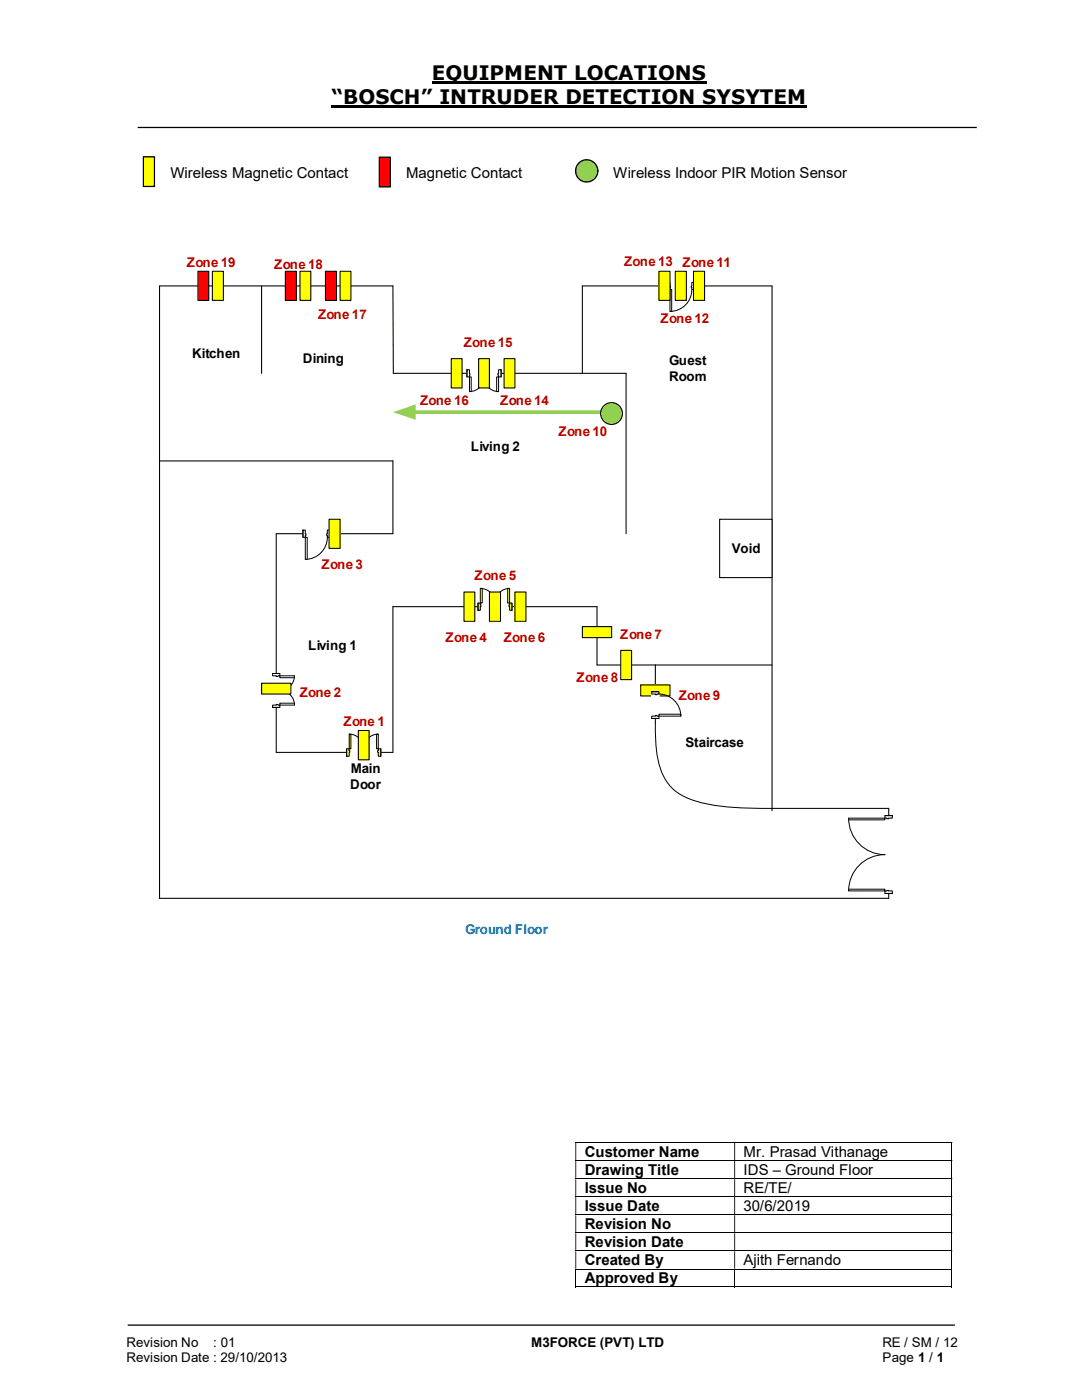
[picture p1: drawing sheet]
<svg xmlns="http://www.w3.org/2000/svg" width="216mm" height="279mm" viewBox="0 0 216 279" stroke-linecap="round" stroke-linejoin="round" font-family="sans-serif">
<path d="M86.2 16.5h54.8M66.2 21.3h94.8" fill="none" stroke="#000" stroke-width=".42"/>
<path d="M27.5 25.4h167.4M25.5 264.5h165" fill="none" stroke="#000" stroke-width=".25"/>
<g fill="none" stroke="#000" stroke-width=".2">
<path d="M114.8 228h75.1M114.8 231.6h75.1M114.8 235.2h75.1M114.8 238.8h75.1M189.9 228.1v3.4M189.9 231.7v3.5M189.9 235.3v3.5M189.9 238.9v3.5M114.8 242.4h75.1M114.8 246h75.1M114.8 249.6h75.1M114.8 253.3h75.1"/>
<path d="M114.8 256.8h31.7M114.9 253.3v3.6M146.6 253.3v3.6M146.7 256.8h43.2M189.9 242.5v3.5M189.9 246.1v3.5M189.9 249.7v3.5M189.9 253.3v3.6"/>
</g>
<g fill="#000">
<path d="M189.9 227.9h.1v.2h-.1zM114.8 228.1h.2v3.4h-.2zM146.5 228.1h.2v3.4h-.2z" fill-rule="evenodd"/>
<path d="M189.9 231.5h.1v.2h-.1zM114.8 231.7h.2v3.5h-.2zM146.5 231.7h.2v3.5h-.2z" fill-rule="evenodd"/>
<path d="M189.9 235.2h.1v.1h-.1zM114.8 235.3h.2v3.5h-.2zM146.5 235.3h.2v3.5h-.2z" fill-rule="evenodd"/>
<path d="M189.9 238.8h.1v.1h-.1zM114.8 238.9h.2v3.5h-.2zM146.5 238.9h.2v3.5h-.2z" fill-rule="evenodd"/>
<path d="M189.9 242.4h.1v.1h-.1zM114.8 242.5h.2v3.5h-.2zM146.5 242.5h.2v3.5h-.2z" fill-rule="evenodd"/>
<path d="M189.9 246h.1v.1h-.1zM114.8 246.1h.2v3.5h-.2zM146.5 246.1h.2v3.5h-.2z" fill-rule="evenodd"/>
<path d="M189.9 249.6h.1v.1h-.1zM114.8 249.7h.2v3.5h-.2zM146.5 249.7h.2v3.5h-.2z" fill-rule="evenodd"/>
</g>
<path d="M189.9 253.2h.1v.1h-.1zM189.9 256.8h.1v.1h-.1z" fill="#000"/>
<path d="M75.7 31.4h2.2v5.9h-2.2z" fill="#f00"/>
<path d="M75.7 31.4h2.2v5.9h-2.2z" fill="none" stroke="#000" stroke-width=".25"/>
<circle cx="117.1" cy="34.1" r="2.23" fill="#92d050"/>
<circle cx="117.1" cy="34.1" r="2.23" fill="none" stroke="#000" stroke-width=".25"/>
<path d="M82.5 82.3h37.4" fill="none" stroke="#92d050" stroke-width=".68"/>
<path d="M78.4 82.3l4.5-1.6v3.1z" fill="#92d050"/>
<path d="M52.2 57.1v17.4M116.2 74.5v-17.4h37.9v104.7M31.8 92h46.6v14.5h-23.3v43.7h23.3v-29.1h40.7v11.6h11.7v11.7M124.9 106.5v-32h-46.4l-.1-17.4h-46.6v122.2h145.5v-18h-23.2" fill="none" stroke="#000" stroke-width=".21"/>
<path d="M130.8 144.4a27.1 27.1 0 0 0 1.1 9.5 9.8 9.8 0 0 0 7.6 6.2 58.6 58.6 0 0 0 14.6 1.2" fill="none" stroke="#000" stroke-width=".2"/>
<path d="M176.5 162.8h1.6v15.5h-1.6z" fill-rule="evenodd" fill="#fff"/>
<path d="M176.5 162.8h1.6v15.5h-1.6z" fill="none" stroke="#fff" stroke-width=".2"/>
<path d="M176.6 162.8v.5h1.5v-.5zM176.6 177.8h1.5v.5h-1.5z" fill-rule="evenodd" fill="#fff"/>
<path d="M177 163.3h-.4v-.5h1.5v.5h-.8M177 177.8h-.4v.5h1.5v-.5h-.8" fill="none" stroke="#000" stroke-width=".2"/>
<path d="M177 163.3v.1h.3v-.1zM177 177.7l.3 .1z" fill-rule="evenodd" fill="#fff"/>
<path d="M169.3 163.3a7.2 7.2 0 0 0 7.3 7.3 7.2 7.2 0 0 0-7.3 7.2M176.6 162.8h1.5M176.6 178.3h1.5M177 163.3v.1h.3v-.1M177 177.8h.3" fill="none" stroke="#000" stroke-width=".2"/>
<path d="M169.3 177.5h7.3v.3h-7.3z" fill="#fff"/>
<path d="M169.3 177.5h7.3v.3h-7.3z" fill="none" stroke="#000" stroke-width=".2"/>
<path d="M169.3 163.3h7.3v.3h-7.3z" fill="#fff"/>
<path d="M169.3 163.3h7.3v.3h-7.3z" fill="none" stroke="#000" stroke-width=".2"/>
<path d="M54.4 134.4h1.5v6.8h-1.5z" fill-rule="evenodd" fill="#fff"/>
<path d="M54.4 134.4h1.5v6.8h-1.5z" fill="none" stroke="#fff" stroke-width=".2"/>
<path d="M54.4 140.7v.5h1.4v-.5zM54.4 134.4h1.4v.5h-1.4z" fill-rule="evenodd" fill="#fff"/>
<path d="M55.1 134.9h-.7v-.5h1.4v.5h-.3M55.1 140.7h-.7v.5h1.4v-.5h-.3" fill="none" stroke="#000" stroke-width=".2"/>
<path d="M55.1 140.6v.1h.4v-.1zM55.1 134.9h.4v.1h-.4z" fill-rule="evenodd" fill="#fff"/>
<path d="M54.4 134.4h1.4M55.1 134.9v.1h.4v-.1M58.8 134.9a2.93 2.93 0 0 1-3 2.9 2.93 2.93 0 0 1 3 2.9M54.4 141.2h1.4M55.1 140.7v-.1h.4v.1" fill="none" stroke="#000" stroke-width=".2"/>
<path d="M55.8 134.9h3v.4h-3z" fill="#fff"/>
<path d="M55.8 134.9h3v.4h-3z" fill="none" stroke="#000" stroke-width=".2"/>
<path d="M55.8 140.3h3v.4h-3z" fill="#fff"/>
<path d="M55.8 140.3h3v.4h-3z" fill="none" stroke="#000" stroke-width=".2"/>
<path d="M93.2 73.7h6.8v1.6h-6.8z" fill="#fff"/>
<path d="M93.2 73.7h6.8v1.6h-6.8z" fill="none" stroke="#fff" stroke-width=".2"/>
<path d="M93.2 73.8v1.4h.5v-1.4zM99.5 73.8h.5v1.4h-.5z" fill-rule="evenodd" fill="#fff"/>
<path d="M93.7 74.5v-.7h-.5v1.4h.5v-.3M99.5 74.5v-.7h.5v1.4h-.5v-.3" fill="none" stroke="#000" stroke-width=".2"/>
<path d="M93.7 74.5l.1 .4zM99.4 74.5h.1v.4h-.1z" fill-rule="evenodd" fill="#fff"/>
<path d="M93.2 73.8v1.4M93.7 78.1a2.89 2.89 0 0 0 2.9-2.9 2.93 2.93 0 0 0 2.9 2.9M93.7 74.5v.4M99.5 74.5h-.1v.4h.1M100 73.8v1.4" fill="none" stroke="#000" stroke-width=".2"/>
<path d="M99.1 75.2h.4v2.9h-.4z" fill-rule="evenodd" fill="#fff"/>
<path d="M99.1 75.2h.4v2.9h-.4z" fill="none" stroke="#000" stroke-width=".2"/>
<path d="M93.7 75.2h.3v2.9h-.3z" fill-rule="evenodd" fill="#fff"/>
<path d="M93.7 75.2h.3v2.9h-.3z" fill="none" stroke="#000" stroke-width=".2"/>
<path d="M60.5 105.7h5.3v1.6h-5.3z" fill="#fff"/>
<path d="M60.5 105.7h5.3v1.6h-5.3z" fill="none" stroke="#fff" stroke-width=".2"/>
<path d="M60.5 105.8v1.4h.4v-1.4zM65.3 105.8h.5v1.4h-.5z" fill-rule="evenodd" fill="#fff"/>
<path d="M60.9 106.5v-.7h-.4v1.4h.4v-.3M65.3 106.5v-.7h.5v1.4h-.5v-.3" fill="none" stroke="#000" stroke-width=".2"/>
<path d="M60.9 106.5v.4h.1v-.4zM65.2 106.5h.1v.4h-.1z" fill-rule="evenodd" fill="#fff"/>
<path d="M60.5 105.8v1.4M60.9 106.5h.1v.4h-.1M65.3 107.2a4.4 4.4 0 0 1-4.4 4.4M65.3 106.5h-.1v.4h.1M65.8 105.8v1.4" fill="none" stroke="#000" stroke-width=".2"/>
<path d="M60.9 107.2h.4v4.4h-.4z" fill-rule="evenodd" fill="#fff"/>
<path d="M60.9 107.2h.4v4.4h-.4z" fill="none" stroke="#000" stroke-width=".2"/>
<path d="M130.8 132.7h23.3" fill="none" stroke="#000" stroke-width=".21"/>
<path d="M123.9 129.8h2.1v5.8h-2.1z" fill="#ff0"/>
<path d="M123.9 129.8h2.1v5.8h-2.1z" fill="none" stroke="#000" stroke-width=".21"/>
<path d="M116.2 125.1h5.8v2.2h-5.8z" fill-rule="evenodd" fill="#ff0"/>
<path d="M116.2 125.1h5.8v2.2h-5.8z" fill="none" stroke="#000" stroke-width=".21"/>
<path d="M65.7 103.6h2.2v5.8h-2.2z" fill="#ff0"/>
<path d="M65.7 103.6h2.2v5.8h-2.2z" fill="none" stroke="#000" stroke-width=".21"/>
<path d="M127.8 136.7h5.9v2.2h-5.9z" fill-rule="evenodd" fill="#ff0"/>
<path d="M127.8 136.7h5.9v2.2h-5.9z" fill="none" stroke="#000" stroke-width=".21"/>
<path d="M52.2 136.4h5.8v2.1h-5.8z" fill-rule="evenodd" fill="#ff0"/>
<path d="M52.2 136.4h5.8v2.1h-5.8z" fill="none" stroke="#000" stroke-width=".21"/>
<path d="M102.7 118.2h2.2v5.8h-2.2z" fill="#ff0"/>
<path d="M102.7 118.2h2.2v5.8h-2.2z" fill="none" stroke="#000" stroke-width=".21"/>
<path d="M92.6 118.2h2.1v5.8h-2.1z" fill="#ff0"/>
<path d="M92.6 118.2h2.1v5.8h-2.1z" fill="none" stroke="#000" stroke-width=".21"/>
<path d="M95.4 120.3h6.8v1.5h-6.8z" fill="#fff"/>
<path d="M95.4 120.3h6.8v1.5h-6.8z" fill="none" stroke="#fff" stroke-width=".2"/>
<path d="M101.7 120.4v1.4h.5v-1.4zM95.4 120.4h.4v1.4h-.4z" fill-rule="evenodd" fill="#ff0"/>
<path d="M95.8 120.7v-.3h-.4v1.4h.4v-.7M101.7 120.7v-.3h.5v1.4h-.5v-.7" fill="none" stroke="#000" stroke-width=".2"/>
<path d="M101.6 120.7v.4h.1v-.4zM95.8 120.7h.2v.4h-.2z" fill-rule="evenodd" fill="#ff0"/>
<path d="M95.8 117.4h.4v3h-.4zM95.8 117.4a2.93 2.93 0 0 1 3 3 2.93 2.93 0 0 1 2.9-3M101.3 117.4h.4v3h-.4zM95.4 120.4v1.4M95.8 120.7h.2v.4h-.2M101.7 120.7h-.1v.4h.1M102.2 120.4v1.4" fill="none" stroke="#000" stroke-width=".2"/>
<path d="M96 117.4v3M101.5 117.4v3" fill="none" stroke="#ff0" stroke-width=".38"/>
<path d="M69.2 149.4h6.8v1.6h-6.8z" fill="#fff"/>
<path d="M69.2 149.4h6.8v1.6h-6.8z" fill="none" stroke="#fff" stroke-width=".2"/>
<path d="M75.5 149.4v1.5h.5v-1.5zM69.2 149.4h.5v1.5h-.5z" fill-rule="evenodd" fill="#ff0"/>
<path d="M69.7 149.8v-.4h-.5v1.5h.5v-.7M75.5 149.8v-.4h.5v1.5h-.5v-.7" fill="none" stroke="#000" stroke-width=".2"/>
<path d="M75.4 149.8v.4h.1v-.4zM69.7 149.8h.1v.4h-.1z" fill-rule="evenodd" fill="#ff0"/>
<path d="M69.2 149.4v1.5M69.7 146.5h.3v2.9h-.3zM69.7 146.5a2.89 2.89 0 0 1 2.9 2.9 2.93 2.93 0 0 1 2.9-2.9M69.7 149.8h.1v.4h-.1M75.1 146.5h.4v2.9h-.4zM75.5 149.8h-.1v.4h.1M76 149.4v1.5" fill="none" stroke="#000" stroke-width=".2"/>
<path d="M69.8 146.5v2.9M75.3 146.5v2.9" fill="none" stroke="#ff0" stroke-width=".34"/>
<path d="M71.5 145.8h2.2v5.8h-2.2z" fill="#ff0"/>
<path d="M71.5 145.8h2.2v5.8h-2.2z" fill="none" stroke="#000" stroke-width=".21"/>
<path d="M97.7 118.2h2.2v5.8h-2.2z" fill="#ff0"/>
<path d="M97.7 118.2h2.2v5.8h-2.2z" fill="none" stroke="#000" stroke-width=".21"/>
<path d="M130 138h1.5v5.4h-1.5z" fill-rule="evenodd" fill="#fff"/>
<path d="M130 138h1.5v5.4h-1.5z" fill="none" stroke="#fff" stroke-width=".2"/>
<path d="M130 142.9v.5h1.5v-.5zM130 138h1.5v.5h-1.5z" fill-rule="evenodd" fill="#fff"/>
<path d="M130.8 138.5h-.8v-.5h1.5v.5h-.4M130.8 142.9h-.8v.5h1.5v-.5h-.4" fill="none" stroke="#000" stroke-width=".2"/>
<path d="M130.8 142.8v.1h.3v-.1zM130.8 138.5h.3v.1h-.3z" fill-rule="evenodd" fill="#fff"/>
<path d="M130 138h1.5M130.8 138.5v.1h.3v-.1M131.5 138.5a4.4 4.4 0 0 1 4.3 4.4M130 143.4h1.5M130.8 142.9v-.1h.3v.1" fill="none" stroke="#000" stroke-width=".2"/>
<path d="M131.5 142.5h4.3v.4h-4.3z" fill="#fff"/>
<path d="M131.5 142.5h4.3v.4h-4.3z" fill="none" stroke="#000" stroke-width=".2"/>
<path d="M133.2 56.3h5.3v1.5h-5.3z" fill="#fff"/>
<path d="M133.2 56.3h5.3v1.5h-5.3z" fill="none" stroke="#fff" stroke-width=".2"/>
<path d="M133.2 56.3v1.5h.5v-1.5zM138 56.3h.5v1.5h-.5z" fill-rule="evenodd" fill="#fff"/>
<path d="M133.7 57.1v-.8h-.5v1.5h.5v-.4M138 57.1v-.8h.5v1.5h-.5v-.4" fill="none" stroke="#000" stroke-width=".2"/>
<path d="M133.7 57.1l.1 .3zM137.9 57.1h.1v.3h-.1z" fill-rule="evenodd" fill="#fff"/>
<path d="M133.2 56.3v1.5M133.7 57.1v.3M138 57.1h-.1v.3h.1M138 57.8a4.4 4.4 0 0 1-4.3 4.3M138.5 56.3v1.5" fill="none" stroke="#000" stroke-width=".2"/>
<path d="M133.7 57.8h.3v4.3h-.3z" fill-rule="evenodd" fill="#fff"/>
<path d="M133.7 57.8h.3v4.3h-.3z" fill="none" stroke="#000" stroke-width=".2"/>
<path d="M138.4 54.1h2.2v5.8h-2.2z" fill="#ff0"/>
<path d="M138.4 54.1h2.2v5.8h-2.2z" fill="none" stroke="#000" stroke-width=".21"/>
<path d="M134.7 54.1h2.2v5.8h-2.2z" fill="#ff0"/>
<path d="M134.7 54.1h2.2v5.8h-2.2z" fill="none" stroke="#000" stroke-width=".21"/>
<path d="M59.9 54.1h2.1v5.8h-2.1z" fill="#ff0"/>
<path d="M59.9 54.1h2.1v5.8h-2.1z" fill="none" stroke="#000" stroke-width=".21"/>
<path d="M56.9 54.1h2.2v5.8h-2.2z" fill="#f00"/>
<path d="M56.9 54.1h2.2v5.8h-2.2z" fill="none" stroke="#000" stroke-width=".21"/>
<path d="M64.9 54.1h2.2v5.8h-2.2z" fill="#f00"/>
<path d="M64.9 54.1h2.2v5.8h-2.2z" fill="none" stroke="#000" stroke-width=".21"/>
<path d="M67.9 54.1h2.1v5.8h-2.1z" fill="#ff0"/>
<path d="M67.9 54.1h2.1v5.8h-2.1z" fill="none" stroke="#000" stroke-width=".21"/>
<path d="M100.6 71.6h2.1v5.8h-2.1z" fill="#ff0"/>
<path d="M100.6 71.6h2.1v5.8h-2.1z" fill="none" stroke="#000" stroke-width=".21"/>
<path d="M95.5 71.6h2.2v5.8h-2.2z" fill="#ff0"/>
<path d="M95.5 71.6h2.2v5.8h-2.2z" fill="none" stroke="#000" stroke-width=".21"/>
<path d="M131.5 54.1h2.2v5.8h-2.2z" fill="#ff0"/>
<path d="M131.5 54.1h2.2v5.8h-2.2z" fill="none" stroke="#000" stroke-width=".21"/>
<path d="M42.4 54.1h2.2v5.8h-2.2z" fill="#ff0"/>
<path d="M42.4 54.1h2.2v5.8h-2.2z" fill="none" stroke="#000" stroke-width=".21"/>
<path d="M39.5 54.1h2.2v5.8h-2.2z" fill="#f00"/>
<path d="M39.5 54.1h2.2v5.8h-2.2z" fill="none" stroke="#000" stroke-width=".21"/>
<path d="M90 71.6h2.2v5.8h-2.2z" fill="#ff0"/>
<path d="M90 71.6h2.2v5.8h-2.2z" fill="none" stroke="#000" stroke-width=".21"/>
<circle cx="122" cy="82.5" r="2.18" fill="#92d050"/>
<circle cx="122" cy="82.5" r="2.18" fill="none" stroke="#000" stroke-width=".21"/>
<path d="M143.6 103.6h10.5v11.7h-10.5z" fill="#fff"/>
<path d="M143.6 103.6h10.5v11.7h-10.5z" fill="none" stroke="#000" stroke-width=".21"/>
<path d="M28.6 31.3h2.2v5.9h-2.2z" fill="#ff0"/>
<path d="M28.6 31.3h2.2v5.9h-2.2z" fill="none" stroke="#000" stroke-width=".25"/>
<g font-size="4">
<text x="86.2" y="16">EQUIPMENT LOCATIONS</text>
<text x="66.2" y="20.8">“BOSCH” INTRUDER DETECTION SYSYTEM</text>
</g>
<g font-size="3">
<text x="34" y="35.5">Wireless Magnetic Contact</text>
<text x="81" y="35.5">Magnetic Contact</text>
<text x="122.4" y="35.5">Wireless Indoor PIR Motion Sensor</text>
<text x="116.7" y="230.9">Customer Name</text>
<text x="148.4" y="230.9">Mr. Prasad Vithanage</text>
<text x="116.7" y="234.5">Drawing Title</text>
<text x="116.7" y="238.1">Issue No</text>
<text x="148.4" y="234.5">IDS – Ground Floor</text>
<text x="148.4" y="238.1">RE/TE/</text>
<text x="116.7" y="241.7">Issue Date</text>
<text x="116.7" y="245.3">Revision No</text>
<text x="148.4" y="241.7">30/6/2019</text>
<text x="116.7" y="248.9">Revision Date</text>
<text x="116.7" y="252.5">Created By</text>
<text x="116.7" y="256.1">Approved By</text>
<text x="148.4" y="252.5">Ajith Fernando</text>
</g>
<g font-size="2.7" fill="#c00000">
<text x="37.3" y="53.3">Zone 19</text>
<text x="54.7" y="53.6">Zone 18</text>
<text x="124.5" y="53.2">Zone 13</text>
<text x="136.2" y="53.3">Zone 11</text>
<text x="63.5" y="63.8">Zone 17</text>
<text x="131.8" y="64.5">Zone 12</text>
<text x="92.5" y="69.3">Zone 15</text>
<text x="83.8" y="80.9">Zone 16</text>
<text x="99.8" y="80.9">Zone 14</text>
<text x="111.5" y="87">Zone 10</text>
<text x="64.2" y="113.5">Zone 3</text>
<text x="94.7" y="115.8">Zone 5</text>
<text x="88.9" y="128.1">Zone 4</text>
<text x="100.5" y="128.1">Zone 6</text>
<text x="123.8" y="127.5">Zone 7</text>
<text x="115.1" y="136.2">Zone 8</text>
<text x="59.8" y="139.1">Zone 2</text>
<text x="135.4" y="139.7">Zone 9</text>
<text x="68.5" y="144.9">Zone 1</text>
</g>
<g font-size="2.7">
<text x="38.4" y="71.5">Kitchen</text>
<text x="60.5" y="72.5">Dining</text>
<text x="133.5" y="72.9">Guest</text>
<text x="133.5" y="76">Room</text>
<text x="94" y="90">Living 2</text>
<text x="146" y="110.3">Void</text>
<text x="61.5" y="129.7">Living 1</text>
<text x="136.8" y="149.1">Staircase</text>
<text x="70" y="154.3">Main</text>
<text x="69.9" y="157.4">Door</text>
<text x="25.2" y="268.8">Revision No</text>
<text x="42.6" y="268.8">: 01</text>
<text x="106" y="268.8">M3FORCE (PVT) LTD</text>
<text x="176.1" y="268.8">RE / SM / 12</text>
<text x="25.2" y="271.8">Revision Date : 29/10/2013</text>
<text x="176.1" y="271.8">Page 1 / 1</text>
</g>
<text font-size="2.7" fill="#0070c0" x="92.8" y="186.3">Ground Floor</text>
</svg>
